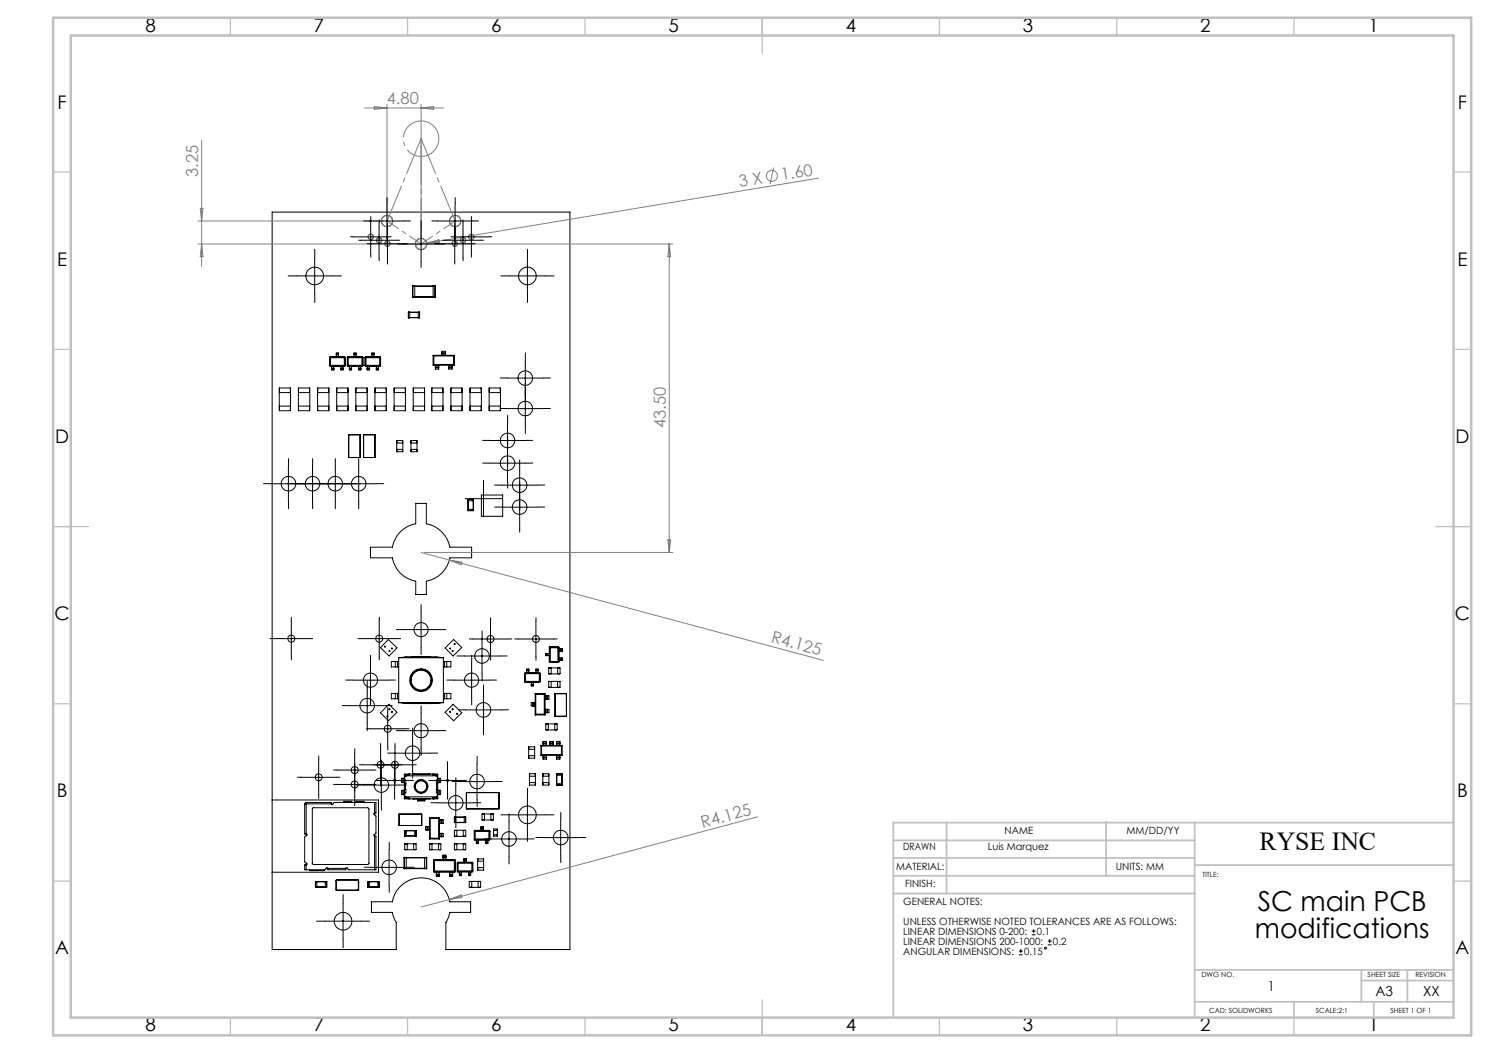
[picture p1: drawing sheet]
<svg xmlns="http://www.w3.org/2000/svg" width="420mm" height="297mm" viewBox="0 0 420 297" stroke-linecap="round" stroke-linejoin="round" font-family="sans-serif">
<g fill="none" stroke="#000" stroke-width=".28">
<path d="M76.8 59.8h84v208h-35v-7.6l.7-1.4 .4-1.5h5.9v-3h-5.9a8.2 8.2 0 0 0-8.1-6.7 8.2 8.2 0 0 0-8.1 6.7h-5.9v3h5.9l1.1 2.9v7.6h-35zM109.1 57.3v10M128.4 57.3v10M83.7 77.8h10.1M88.8 72.8v10M99.6 66.8h10M101.9 67.8h10M104.1 62.3h10.1M104.3 68.8h10M104.6 61.8v10M106.9 62.8v10M109.3 63.7v10.1"/>
<path d="M113.8 68.8h10M118.8 63.8v10M123.3 68.8h9.9M123.4 62.3h10M125.6 67.8h10M128 66.8h9.9M128.3 63.7v10.1M130.6 62.8v10M133 61.8v10M143.8 77.8h10M148.8 72.8v10M94.9 99.7v.2"/>
<path d="M94.9 99.7v-.1h.6v.1M94.9 99.9v.1M94.9 99.7h.6M94.9 99.9h.6M95.5 99.7v.2M95.5 99.9v.1M99.9 99.7v.2M99.9 99.7h.6M99.9 99.9h.6M99.9 99.7v-.1h.6v.1M99.9 99.9v.1M100.5 99.7v.2"/>
<path d="M100.5 99.9v.1M104.9 99.7v.2M104.9 99.7h.6M104.9 99.9h.6M104.9 99.7v-.1h.6v.1M104.9 99.9v.1M105.5 99.7v.2M105.5 99.9v.1M115.2 88.1h.1M115.2 89.6h.1M115.2 88.1v1.5M115.2 88v.1"/>
<path d="M115.2 88h3.1M115.2 89.6h3.1M115.6 88v.1M115.6 89.6h.1M115.6 88.1v1.5M115.6 89.6h2.4M115.6 88.1h2.4M116.4 80.7h.1M116.4 83.7h.1M116.4 83.7l.1 .2M116.4 80.7v3M116.5 80.6l-.1 .1"/>
<path d="M116.5 80.6v.1M116.5 83.7v.2M116.5 83.7h.5M116.5 80.7v3M116.5 80.7h6.2M116.5 83.9h6.3M116.5 80.6h6.3M117 83.7v.2M117 80.6v3.1M117 83.7h5.2M118 89.6h.1M118 88v.1"/>
<path d="M118 88.1v1.5M118.3 89.6h.1M118.3 88.1h.1M118.3 88.1v1.5M118.4 88.1h.1M122.2 83.7v.2M122.2 80.6v3.1M122.2 83.7h.5M122.7 83.7l.1 .2M122.7 80.7v3M122.8 80.6l-.1 .1M122.8 80.6v3.3"/>
<path d="M124.7 99.7v.4M124.7 99.5v.2M124.7 99.7h1M124.7 99.5v-.4h1v.4M124.7 99.5h1M125.7 99.7v.4M125.7 99.5v.2M78.8 109.5v6.2M81.9 110.7h-3.1v-1.3h3.1v6.4h-3.1v-1.3h3.1M81.9 115.7h.1M81.9 109.5h.1M84.2 115.7h.1"/>
<path d="M84.2 109.5h.1M84.2 110.7h3.1v-1.3h-3.1v6.4h3.1v-1.3h-3.1M87.3 109.5v6.2M89.6 114.5h3.1v1.3h-3.1zM89.6 109.4h3.1v1.3h-3.1zM89.6 109.5v6.2M92.7 109.5v6.2M93 103.1l.2 .2M93 100.8v.1M93 100.8v2.3M93 100.9h.2M93 103h.2"/>
<path d="M93 103l.2 .3M93 100.9v2.1M93 103v.1M93.2 100.6l-.2 .2M93.2 103.3l.4 .1M93.2 100.6v.1M93.2 100.7v.2M93.2 100.7l-.2 .2M93.2 103v.3M93.2 103h3.9M93.2 100.9v2.1M93.2 100.9h3.9"/>
<path d="M93.2 103.3h3.9M93.2 100.7h3.9M93.2 103.3h.1M93.6 103.4v.5M93.6 104v.2M93.6 103.4h.6M93.6 104.2v.1l.6-.1M93.6 103.9v.1M93.6 103.9h.6M93.6 104h.6M93.6 104.2h.6M94.2 103.4v.5"/>
<path d="M94.2 104v.2M94.2 103.4h2M94.2 103.9v.1M94.9 100v.5M94.9 100.5l-1.7 .1M94.9 100.5h.6M94.9 100h.6M95 115.7h.1M95 109.5h.1M95 114.5h3.1M95 109.4h3.1v6.4h-3.1zM95 110.7h3.1"/>
<path d="M95.5 100v.5M95.5 100.5l1.7 .1M96.2 103.4v.5M96.2 104v.2M96.2 103.4h.6M96.2 103.9h.6M96.2 104h.6M96.2 104.2h.6M96.2 104.2v.1l.6-.1M96.2 103.9v.1M96.8 103.4v.5M96.8 104v.2"/>
<path d="M96.8 103.9v.1M97.1 103h.2M97.1 100.9h.2M97.1 103v.3M97.1 100.7v.2M97.1 100.7l.2 .2M97.1 100.9v2.1M97.1 103.3h.1M97.2 100.6l.2 .2M97.2 103.3l-.4 .1M97.2 100.6l-.1 .1M97.3 103l-.2 .3"/>
<path d="M97.3 100.9v2.1M97.3 103l.1 .1M97.4 103.1l-.2 .2M97.4 100.8l-.1 .1M97.4 100.8v2.3M98 103.1l.2 .2M98 100.8v.1M98 100.8v2.3M98 100.9h.2M98 103h.2M98 103l.2 .3M98 100.9v2.1"/>
<path d="M98 103v.1M98.1 115.7h.1M98.1 109.5h.1M98.2 100.6l-.2 .2M98.2 103.3l.4 .1M98.2 100.6v.1M98.2 100.7v.2M98.2 100.7l-.2 .2M98.2 103v.3M98.2 103h3.9M98.2 100.9h3.9M98.2 103.3h3.9"/>
<path d="M98.2 100.7h3.9M98.2 100.9v2.1M98.2 103.3h.1M98.6 103.4v.5M98.6 104v.2M98.6 103.4h.6M98.6 103.9h.6M98.6 104h.6M98.6 104.2h.6M98.6 104.2v.1l.6-.1M98.6 103.9v.1M99.2 103.4v.5"/>
<path d="M99.2 104v.2M99.2 103.4h2M99.2 103.9v.1M99.9 100v.5M99.9 100.5h.6M99.9 100h.6M99.9 100.5l-1.7 .1M100.4 114.5h3.1v1.3h-3.1zM100.4 109.4h3.1v1.3h-3.1zM100.4 109.5v6.2M100.5 100v.5M100.5 100.5l1.7 .1"/>
<path d="M101.2 103.4v.5M101.2 104v.2M101.2 103.9v.1M101.2 104.2v.1l.6-.1M101.2 103.4h.6M101.2 103.9h.6M101.2 104h.6M101.2 104.2h.6M101.8 103.4v.5M101.8 104v.2M101.8 103.9v.1M102.1 103v.3"/>
<path d="M102.1 103h.2M102.1 100.9h.2M102.1 100.7v.2M102.1 100.7l.2 .2M102.1 100.9v2.1M102.1 103.3h.1M102.2 100.6l.2 .2M102.2 103.3l-.4 .1M102.2 100.6l-.1 .1M102.3 103l-.2 .3M102.3 100.9v2.1M102.3 103l.1 .1"/>
<path d="M102.4 103.1l-.2 .2M102.4 100.8l-.1 .1M102.4 100.8v2.3M103 103.1l.2 .2M103 100.8v.1M103 100.8v2.3M103 100.9h.2M103 103h.2M103 103l.2 .3M103 100.9v2.1M103 103v.1M103.2 100.6l-.2 .2"/>
<path d="M103.2 103.3l.4 .1M103.2 100.6v.1M103.2 100.7v.2M103.2 100.7l-.2 .2M103.2 103v.3M103.2 103h3.9M103.2 100.9h3.9M103.2 103.3h3.9M103.2 100.7h3.9M103.2 100.9v2.1M103.2 103.3h.1M103.5 109.5v6.2"/>
<path d="M103.6 103.4v.5M103.6 104v.2M103.6 103.9v.1M103.6 104.2v.1l.6-.1M103.6 103.4h.6M103.6 103.9h.6M103.6 104h.6M103.6 104.2h.6M104.2 103.4v.5M104.2 104v.2M104.2 103.4h2M104.2 103.9v.1"/>
<path d="M104.9 100v.5M104.9 100.5h.6M104.9 100h.6M104.9 100.5l-1.7 .1M105.5 100v.5M105.5 100.5l1.7 .1M105.8 115.7h.1M105.8 109.5h.1M105.8 114.5h3.1M105.8 109.4h3.1v6.4h-3.1zM105.8 110.7h3.1M106.2 103.4v.5"/>
<path d="M106.2 104v.2M106.2 103.4h.6M106.2 103.9h.6M106.2 104h.6M106.2 104.2h.6M106.2 104.2v.1l.6-.1M106.2 103.9v.1M106.8 103.4v.5M106.8 104v.2M106.8 103.9v.1M107.1 103h.2M107.1 100.9h.2"/>
<path d="M107.1 103v.3M107.1 100.7v.2M107.1 100.7l.2 .2M107.1 100.9v2.1M107.1 103.3h.1M107.2 100.6l.2 .2M107.2 103.3l-.4 .1M107.2 100.6l-.1 .1M107.3 103l-.2 .3M107.3 103l.1 .1M107.4 103.1l-.2 .2M107.4 100.8v2.3"/>
<path d="M107.4 100.8l-.1 .1M108.9 115.7h.1M108.9 109.5h.1M111.2 114.5h3.1v1.3h-3.1zM111.2 109.4h3.1v1.3h-3.1zM111.2 109.5v6.2M114.3 109.5v6.2M116.6 115.7h.1M116.6 109.5h.1M116.6 114.5h3.1M116.6 109.4h3.1v6.4h-3.1zM116.6 110.7h3.1"/>
<path d="M119.7 115.7h.1M119.7 109.5h.1M121.8 115.7h.1M121.8 109.5h.1M121.8 110.7h3.1v-1.3h-3.1v6.4h3.1v-1.3h-3.1M122.2 103h6M122.2 100.2v2.8M122.2 100.2l.2 .2M122.2 100.2h6M122.4 102.8l-.2 .2M122.4 102.8h5.6M122.4 100.4v2.4"/>
<path d="M122.4 100.4h5.6M122.8 103.1v.4M122.8 103.5v.2M122.8 103.7v.4h1v-.4M122.8 103.5h1M122.8 103.1h1M122.8 103.7h1M122.8 103v.1M123.8 103.1v.4M123.8 103.5v.2M123.8 103v.1M124.7 100.1h1"/>
<path d="M124.7 100.1v.1M124.9 109.5v6.2M125.7 100.1v.1M126.6 103.1v.4M126.6 103.5v.2M126.6 103.5h.9M126.6 103.1h.9M126.6 103.7v.4h.9v-.4M126.6 103v.1M126.6 103.7h.9M127.2 114.5h3.1v1.3h-3.1zM127.2 109.4h3.1v1.3h-3.1z"/>
<path d="M127.2 109.5v6.2M127.5 103.1v.4M127.5 103.5v.2M127.5 103v.1M128 102.8l.2 .2M128 100.4v2.4M128.2 100.2v2.8M128.2 100.2l-.2 .2M130.3 109.5v6.2M132.6 114.5h3.1v1.3h-3.1zM132.6 109.4h3.1v1.3h-3.1zM132.6 109.5v6.2"/>
<path d="M135.7 109.5v6.2M138 115.7h.1M138 109.5h.1M138 110.7h3.1v-1.3h-3.1v6.4h3.1v-1.3h-3.1M141.1 109.5v6.2M143.2 119.2v16.4M143.2 115.2h10M143.2 106.6h10M148.2 101.6v18.6M76.4 136.5h29.8M81.4 131.4v10M88.2 131.4v10"/>
<path d="M94.6 131.4v10M98.4 122.6h3.2v6.4h-3.2zM101.2 131.4v10M102.6 122.6h3.2v6.4h-3.2zM112 124.2h1.6v.8h-1.6zM112 126.7h1.6v.7h-1.6zM112 124.4v2.9M113.6 124.4v2.9M115.9 127.3h.1M115.9 124.4h.1M116 125h1.6v-.8h-1.6v3.2h1.6v-.7h-1.6M117.6 124.4v2.9"/>
<path d="M135.8 139.6h6v6h-6zM136.4 135.6v10M138.2 124.2h10M138.2 130.6h10M141.6 136.8h10M146.6 131.8v16.2M104.5 154.3h6.2a8.1 8.1 0 0 1 6.6-6.6v-5.7h3v5.7a8.2 8.2 0 0 1 6.6 6.6h6.1v3h-6.1a8.2 8.2 0 0 1-6.6 6.6v3.8h-3v-3.8a8.1 8.1 0 0 1-6.6-6.6h-6.2zM131.4 140.6h10M132 140.9h.1M132 141.2h.1M132 144h.1M132 143.6h.1"/>
<path d="M132 140.9v3.1M132 140.9h1.5M132 141.2h1.5M132 144h1.5M132 143.6h1.5M132 141.2v2.4M133.5 141.2v2.4M133.5 140.9h.1M133.5 141.2h.1M133.5 144h.1M133.5 143.6h.1M133.5 140.9v3.1"/>
<path d="M133.6 144h-.1M141.6 143h10M82.2 175.2v9.9M107 175.2v9.9M113.8 177.6h10M118.8 172.6v10M138.4 175.2v10M151.2 175.2v10M77.2 180.1h10M98.6 199h9.9M99.5 191.8h10M102 180.1h10"/>
<path d="M103.6 194v10M104.5 186.8v10M108.4 182.4l.2-.2 .1 .2-.1 .1zM109.5 180.4l2.5 2.3-2.3 2.3-2.4-2.3zM109.7 183.6l.2-.1 .1 .1-.1 .2zM110.4 182.9l.2-.1 .1 .1-.1 .2zM111.5 197.1h.6M111.5 195.6h.6M111.5 188.1h.6M111.5 186.6h.6M111.5 186.6h-1.1v1.5h1.1M111.5 186.6v1.5"/>
<path d="M111.5 195.6v1.5M111.5 195.6h-1.1v1.5h1.1M112.1 188.1h.4M112.1 186.6v1.5M112.1 195.6v1.5M112.1 186.6h.4M112.1 195.6h.4M112.1 197.1h.4M112.5 198.2h12.6M112.5 185.5h12.6M112.5 185.5v12.7M113.3 198.2l1.2 .2h8.6l1.2-.2"/>
<path d="M113.3 185.5l1.2-.3h8.6l1.2 .3M115.8 191.8a3 3 0 0 1 3-3 3 3 0 0 1 3 3.1M115.8 191.8h.2M115.8 191.8a3 3 0 0 0 2.9 3 3 3 0 0 0 3.1-2.9M116 191.8a2.8 2.8 0 0 1 2.8-2.8 2.8 2.8 0 0 1 2.8 2.9M116 191.8a2.8 2.8 0 0 0 2.7 2.8 2.8 2.8 0 0 0 2.9-2.7M116.2 198.2v.1M116.3 185.2v.3M116.3 198.2v.2M116.3 185.4l-.1 .1M121.2 185.4l.2 .1M121.2 185.2v.3"/>
<path d="M121.2 198.2v.2M121.4 198.2v.1M121.6 191.9h.2M125.1 185.5v12.7M125.1 188.1h.3M125.1 186.6h.3M125.1 195.6h.3M125.1 197.1h.3M125.4 186.6h.6M125.4 188.1h.6M125.4 195.6h.6M125.4 197.1h.6"/>
<path d="M125.4 186.6v1.5M125.4 195.6v1.5M125.6 182.8l2.4-2.4 2.2 2.2-2.4 2.4zM126 186.6h1.2v1.5h-1.2M126 195.6h1.2v1.5h-1.2M126 186.6v1.5M126 195.6v1.5M126.8 182.9l.2-.1 .1 .1-.1 .2zM127.5 183.6l.2-.1 .1 .1-.1 .2zM128 191.8h10M128.1 181.6l.1-.1 .2 .1-.2 .2zM131 185h10"/>
<path d="M133 186.8v10M133.4 180.2h10M136 180v10M136.4 195.2v10M146.2 180.2h10M148 192.3l.2 .2M148 190h.1M148 190v2.3M148 190h.2M148 192.2h.2M148 192.2l.2 .2M148 190v2.2"/>
<path d="M148 192.2v.1M148.2 189.8l-.2 .2M148.2 192.5h1.7M148.2 189.8h.1M148.2 189.8v.2M148.2 192.2v.2M148.2 192.2h3.9M148.2 190v2.2M148.2 190h3.9M148.2 192.4h3.9M148.2 189.8h3.9M148.2 192.4v.1"/>
<path d="M148.6 189.2v.5M148.6 188.9v.2M148.6 188.9v-.2h.6v.2M148.6 189.7h.6M148.6 189.2h.6M148.6 189.1h.6M148.6 188.9h.6M148.6 189.1v.1M148.6 189.7l-.4 .1M149.2 189.2v.5M149.2 188.9v.2M149.2 189.1v.1"/>
<path d="M149.2 189.7h2M149.9 192.5v.5M149.9 193.1v.3M149.9 193v.1M149.9 193.4v.1l.6-.1M149.9 192.5h.6M149.9 193h.6M149.9 193.1h.6M149.9 193.4h.6M150.2 199.1h.2M150.2 198.2h.2M150.2 198.2h-.4v.9h.4"/>
<path d="M150.2 198.2v.9M150.4 199.1h.4M150.4 198.2h.4M150.4 198.2v.9M150.5 192.5v.5M150.5 193.1v.3M150.5 193v.1M150.8 198.2v.9M150.8 198.2h.2M150.8 199.1h.2M151 195.6h2.7M151 195.6v6"/>
<path d="M151 195.6l.1 .2M151.1 195.8h2.4M151.1 195.8v5.6M151.2 189.2v.5M151.2 188.9v.2M151.2 189.7h.6M151.2 188.9v-.2h.6v.2M151.2 189.1v.1M151.2 189.2h.6M151.2 189.1h.6M151.2 188.9h.6M151.8 189.2v.5"/>
<path d="M151.8 188.9v.2M151.8 189.1v.1M151.8 189.7l.4 .1M152.1 192.2v.2M152.1 192.2h.2M152.1 190h.2M152.1 189.8v.2M152.1 189.8l.2 .2M152.1 190v2.2M152.1 192.4l.1 .1M152.2 189.8l.2 .2M152.2 192.5h-1.7"/>
<path d="M152.2 189.8h-.1M152.3 192.2l-.2 .2M152.3 190v2.2M152.3 192.2l.1 .1M152.4 192.3l-.2 .2M152.4 190h-.1M152.4 190v2.3M153.5 195.8v5.6M153.7 195.6l-.2 .2M153.7 195.6v6M153.7 196.2h.1M153.7 197.2h.1"/>
<path d="M153.8 197.2h.4M153.8 196.2h.4M153.8 196.2v1M154.1 184.3h.2M154.1 184.9h.2M154.1 184.3v.6M154.1 184.3h-.2v.6h.2M154.2 196.2h.2M154.2 197.2h.2M154.2 196.2v1M154.3 184.3h.1M154.3 184.9h.1"/>
<path d="M154.3 184.3v.6M154.4 184.3h.5M154.4 184.9h.5M154.4 184.3v.6M154.4 196.2h.4v1h-.4M154.4 196.2v1M154.9 184.3v.6M154.9 188.4h3M154.9 190v.1M154.9 192.2h3M154.9 193.8v.1M154.9 184.3h.1"/>
<path d="M154.9 184.9h.1M154.9 186.7l.3 .1M154.9 182.6l.1 .1M154.9 182.6v1.7M154.9 184.9v1.8M155 186.6h.2M155 186.6l.2 .2M155 182.7h.2M155 182.7v3.9M155 186.6l-.1 .1M155.2 182.4l-.3 .2M155.2 182.4v.1"/>
<path d="M155.2 186.8h2.2M155.2 182.4h2.2M155.2 182.5v.2M155.2 186.6v.2M155.2 182.5l-.2 .2M155.2 186.6h2.2M155.2 182.7h2.2M155.2 182.5h2.2M155.2 182.7v3.9M155.2 186.8h.1M155.5 190v-1.6h-.7v1.6h3.2v-1.6h-.7v1.6M155.5 193.8v-1.6h-.7v1.6h3.2v-1.6h-.7v1.6"/>
<path d="M156.6 195.6h3.2v6.4h-3.2zM157.4 182.5l.2 .2M157.4 182.7h.2M157.4 182.5v.2M157.4 186.6v.2M157.4 186.6h.2M157.4 182.7v3.9M157.4 186.8h.1M157.4 182.4l.3 .2M157.4 182.4v.1M157.6 186.6l-.2 .2M157.6 182.7v3.9"/>
<path d="M157.6 186.6l.1 .1M157.6 186.2h.6M157.6 185.6h.6M157.6 183h.6M157.6 183.6h.6M157.7 186.7l-.3 .1M157.7 182.6v4.1M157.7 182.6l-.1 .1M157.9 190v.1M157.9 193.8v.1M158.2 186.2h.1M158.2 185.6h.1"/>
<path d="M158.2 183v.6M158.2 185.6v.6M158.2 183h.1M158.2 183.6h.1M158.3 186.2h.2M158.3 185.6h.2M158.3 183h.2M158.3 183.6h.2M158.3 183v.6M158.3 185.6v.6M158.5 183v.6M158.5 185.6v.6"/>
<path d="M158.5 185.6h.2l-.2 .6M158.5 183h.2l-.2 .6M84.9 219.2h10M89.9 214.2v10M95 217.2h10.1M100 212.2v14.1M102.3 215.7h14.1M104.4 205.6h10M107.3 201l2.4-2.4 2.3 2.3-2.4 2.4zM107.4 210.7v10M107.6 216.4v10M109.1 202l.2-.1 .1 .1-.1 .2z"/>
<path d="M109.4 200.6v10M109.7 200.1l.2-.2 .1 .2-.1 .1zM110.4 200.8l.2-.2 .1 .2-.1 .1zM111.3 215.1v10M111.4 212.4h10M111.4 210.7v10M113.6 219.5v1.2M113.8 206.1h10M114 219.5h.1M114 219.5h-.7v1.2h.7M114.1 218.3h9.4v7h-9.4zM114.1 218.6h1.3"/>
<path d="M114.5 218.8v.2h-.3v1h.3v1h-.4M114.5 218.8h8.6M115.4 218.3v.4l-.9 .1M115.4 218.3h.1M116.4 207.4v10M116.5 218.3h.1M118.8 201.1v10M121.1 218.3h.1M122.2 218.3v.4l.9 .1M122.2 218.3h.1M122.2 218.6h1.3M123.1 218.8v.2h.3l-.3 2h.4"/>
<path d="M123.5 219.5h.1M123.5 219.5h.8v1.2h-.8M123.9 219.5v1.2M125.6 200.9l2.2-2.3 2.4 2.4-2.2 2.3zM126.2 215.1v10M126.8 200.8l.2-.2 .1 .2-.1 .1zM127.5 200.1l.2-.2 .1 .2-.1 .1zM128.8 201.3l.1-.1 .2 .1-.2 .2zM131.4 200.2h10M134.5 215.4v10M149.1 213.7h.1M149.1 210.7h.1"/>
<path d="M149.2 211.3h1.6v-.7h-1.6v3.3h1.6v-.8h-1.6M149.3 218.3h.1M149.4 218.9h1.6v-.7h-1.6v3.2h1.6v-.7h-1.6M150.8 210.7v3M151 201.6h2.7M151 218.3v3M151.1 201.4l-.1 .2M151.1 201.4h2.4M152.6 213h6M152.6 210.3l.2 .1M152.6 210.3h6M152.6 210.3v2.7"/>
<path d="M152.8 212.8l-.2 .2M152.8 212.8h5.6M152.8 210.4h5.6M152.8 210.4v2.4M153.1 218.2h1.7v.7h-1.7zM153.1 218.3v3M153.2 213.1v.4M153.2 213.5v.2M153.2 209.7v.4M153.2 209.5v.2M153.2 210.1h1M153.2 209.7h1"/>
<path d="M153.2 209.5h1M153.2 209.5v-.4h1v.4M153.2 213.1h1M153.2 213.5h1M153.2 213.7h1M153.2 213.7v.4h1v-.4M153.2 210.1v.2M153.2 213v.1M153.5 201.4l.2 .2M153.7 200.1h.1M153.7 201h.1M153.8 201h.4"/>
<path d="M153.8 200.1h.4M153.8 200.1v.9M154.1 205.8h3M154.1 204.2h.1M154.2 213.1v.4M154.2 213.5v.2M154.2 209.7v.4M154.2 209.5v.2M154.2 210.1v.2M154.2 213v.1M154.2 201h.2M154.2 200.1h.2"/>
<path d="M154.2 200.1v.9M154.4 200.1h.4v.9h-.4M154.4 200.1v.9M154.7 204.2v1.6h-.7v-1.6h3.2v1.6h-.7v-1.6M154.8 218.3v3M155.1 209.7v.4M155.1 209.5v.2M155.1 210.1h.9M155.1 209.7h.9M155.1 209.5v-.4h.9v.4M155.1 210.1v.2M155.1 209.5h.9"/>
<path d="M156 209.7v.4M156 209.5v.2M156 210.1v.2M157 218.3h.1M157 218.3v3.1M157 213.1v.4M157 213.5v.2M157 209.7v.4M157 209.5v.2M157 210.1h.9M157 209.7h.9M157 209.5h.9"/>
<path d="M157 209.5v-.4h.9v.4M157 213.1h.9M157 210.1v.2M157 213v.1M157 213.7v.4h.9v-.4M157 213.5h.9M157 213.7h.9M157 218.2v.1M157 218.2h1.5M157 218.3h1.5M157.1 204.2h.1M157.9 213.1v.4"/>
<path d="M157.9 213.5v.2M157.9 209.7v.4M157.9 209.5v.2M157.9 210.1v.2M157.9 213v.1M158.4 212.8l.2 .2M158.4 210.4v2.4M158.5 218.3h.1M158.5 218.2v.1M158.5 218.2l.1 .1M158.5 218.3v3.1M158.6 218.3v.3h-1.6"/>
<path d="M158.6 210.3l-.2 .1M158.6 210.3v2.7M76.8 225.6h30v20.4h-30M85.9 226.7h.5M85.9 226.7v8.5h.5M86.3 226.3l.1 .4M86.3 226.3h7.2v.4M86.4 235.2a.31 .31 0 0 1 .2 .4 .31 .31 0 0 1-.5 .2l-.2 .3 .2 7.2a.4 .4 0 0 1 .4 .1 .4 .4 0 0 1 0 .5h-.1M86.4 226.7h7.1M86.4 226.7v8.5M86.4 226.7h.1M88.1 228l.4-.2 15.4 .1 .2 .2-.1 15.6h-15.8z"/>
<path d="M95 221.3h10.1M97 226.3v-.3h2.2v.3M100.4 226.3v-.3h2.3v.3M102.6 221.4h10M105.7 226.3h-11.4l-.4 .4a.25 .25 0 0 1-.2 .3 .25 .25 0 0 1-.2-.3M105.7 229.3a.33 .33 0 0 0-.2 .5 .33 .33 0 0 0 .4 .1l.1 5.1-.3 .3a.25 .25 0 0 0-.3 .2 .25 .25 0 0 0 .3 .3M105.7 226.3h.3v3h-.3M105.7 235.8h.3v9.5h-.3M105.7 226.3v3M105.7 235.8v9.5M106.3 220.1h10M109.7 239.6v10"/>
<path d="M112.6 229.6h6.4v3.2h-6.4zM113.6 222.9v1.2M114 220.7h.1M114 224.1h.1M114 222.9h.1M114 222.9h-.7v1.2h.7M114.1 225h1.3M114.1 222.7h.4M114.2 234.3h.1M114.2 235.8h.1M114.2 234.3v1.5M114.2 234.2v.1"/>
<path d="M114.2 235.8h3.1M114.2 234.2h3.1M114.3 239.6h3M114.3 238h.1M114.4 221l.1 2.6h-.3v1l.3 .2M114.5 224.8v.1h.9v.4M114.5 224.8h8.6M114.6 235.8h.1M114.6 234.2v.1M114.6 235.8h2.4M114.6 234.3v1.5M114.6 234.3h2.4"/>
<path d="M114.9 238v1.6h-.7v-1.6h3.2v1.6h-.7v-1.6M115.4 225.3h.1M116.5 225.3h.1M116.8 221.8a1.92 1.92 0 0 0 2 1.9 1.92 1.92 0 0 0 1.9-1.9M116.8 221.8a1.92 1.92 0 0 1 2-1.9 1.92 1.92 0 0 1 1.9 1.9M116.8 221.8h.2M117 221.8a1.8 1.8 0 0 1 1.8-1.8 1.8 1.8 0 0 1 1.8 1.8M117 221.8h.2M117 221.8a1.8 1.8 0 0 0 1.8 1.8 1.8 1.8 0 0 0 1.8-1.8M117 234.2v.1M117 235.8h.1M117 234.3v1.5"/>
<path d="M117.2 221.8a1.61 1.61 0 0 1 1.6-1.6 1.61 1.61 0 0 1 1.6 1.6M117.2 221.8a1.61 1.61 0 0 0 1.6 1.6 1.61 1.61 0 0 0 1.6-1.6M117.3 238h.1M117.3 234.2v.1M117.3 235.8h.1M117.3 234.3v1.5M117.4 234.3h.1M117.8 225.3h.1M117.8 225.6h.1M117.8 225.7v.2h2v-.2M117.8 225.6h2M117.8 225.3v.4"/>
<path d="M117.8 225.7h2M119.8 225.3h.1M119.8 225.6h.1M119.8 225.3v.4M120.4 221.8h.2M120.4 234.1h.2M120.4 233.1h.2M120.4 233.1h-.3v1h.3M120.4 233.1v1M120.6 221.8h.1M120.6 234.1h.4M120.6 233.1h.4"/>
<path d="M120.6 233.1v1M121 233.1v1M121 234.1h.1M121 233.1h.1M121.1 225.3h.1M121.1 230.6h2.8M121.1 230.6l.3 .2M121.1 230.6v6M121.1 236.6h2.8M121.2 220.1h10M121.2 238h.1M121.2 239.6h3.1"/>
<path d="M121.4 236.4h2.4M121.4 230.8v5.6M121.4 230.8h2.4M121.4 236.4l-.3 .2M121.8 238v1.6h-.6v-1.6h3.2v1.6h-.7v-1.6M122.2 225.3h.1M122.2 225h1.3M123.1 224.8v.1h-.9v.4M123.1 222.7h.4M123.2 221l-.1 2.6h.3v1l-.3 .2M123.5 222.9h.1M123.5 224.1h.1"/>
<path d="M123.5 220.7h.1M123.5 222.9h.8v1.2h-.8M123.6 226.4h10M123.8 230.8v5.6M123.8 236.4l.1 .2M123.9 222.9v1.2M123.9 230.6v6M123.9 230.6l-.1 .2M123.9 231.2h.1M123.9 232.2h.1M123.9 235.1h.1M123.9 236h.1"/>
<path d="M124 231.2h.4M124 232.2h.4M124 235.1h.4M124 236h.4M124 231.2v1M124 235.1v.9M124.3 238h.1M124.4 231.2h.2M124.4 232.2h.2M124.4 235.1h.2M124.4 236h.2M124.4 231.2v1"/>
<path d="M124.4 235.1v.9M124.6 231.2h.4v1h-.4M124.6 231.2v1M124.6 235.1v.9M124.6 235.1h.4v.9h-.4M128.2 230.5h.1M128.2 232h.1M128.2 234.2h.7v1.6h-.7zM128.2 230.5v1.5M128.2 230.4v.1M128.2 232h3.1M128.2 230.5h3.1"/>
<path d="M128.2 230.4h3.1M128.3 234.2h3M128.3 235.8h3M128.3 238h.1M128.3 239.6h3M128.6 232h.1M128.6 230.4v.1M128.6 231.9h2.4M128.6 221.4v10.6M128.9 238v1.6h-.7v-1.6h3.2v1.6h-.7v-1.6M129.6 220.4h10M130.7 234.2h.7v1.6h-.7z"/>
<path d="M131 232h.1M131 230.4v1.6M131.3 238h.1M131.3 232h.1M131.3 230.5h.1M131.3 230.4v.1M131.3 230.4l.1 .1M131.3 230.5v1.5M131.4 232h-.1M131.4 230.5v1.5M131.6 223.6h9.2v4.5h-9.2zM133.8 236.7l.1 .2"/>
<path d="M133.8 234.4v.1M133.8 234.4v2.3M133.8 234.5h.2M133.8 236.6h.2M133.8 236.6l.2 .3M133.8 234.5v2.1M133.8 236.6v.1M133.9 234.2l-.1 .2M133.9 234.2h1.8M133.9 236.9h4.1M133.9 234.2l.1 .1M134 234.3v.2"/>
<path d="M134 234.3l-.2 .2M134 236.6v.3M134 236.6h3.9M134 234.3h3.9M134 234.5v2.1M134 234.5h3.9M134 236.9h3.9M134 236.9h-.1M134.4 236.9v.6M134.4 237.6v.2M134.4 237.5v.1M134.4 237.8v.1l.6-.1"/>
<path d="M134.4 237.5h.6M134.4 237.6h.6M134.4 237.8h.6M135 236.9v.6M135 237.6v.2M135 237.5v.1M135.7 233.6v.5M135.7 233.3v.2M135.7 234.1h.6M135.7 233.3v-.2h.6v.2M135.7 233.5v.1M135.7 234.1v.1"/>
<path d="M135.7 233.6h.6M135.7 233.5h.6M135.7 233.3h.6M136.1 231.2h3M136.1 229.6h.1M136.3 233.6v.5M136.3 233.3v.2M136.3 234.2h1.7M136.3 233.5v.1M136.3 234.1v.1M136.7 229.6v1.6h-.7v-1.6h3.2v1.6h-.7v-1.6M137 236.9v.6"/>
<path d="M137 237.6v.2M137 237.5h.6M137 237.6h.6M137 237.8h.6M137 237.8v.1l.6-.1M137 237.5v.1M137.6 236.9v.6M137.6 237.6v.2M137.6 237.5v.1M137.9 236.6h.2M137.9 234.5h.2M137.9 236.6v.3"/>
<path d="M137.9 234.3v.2M137.9 234.3l.2 .2M137.9 234.5v2.1M137.9 236.9h.1M138 234.2l.2 .2M138 234.2l-.1 .1M138.1 236.6l-.2 .3M138.1 234.5v2.1M138.1 236.6l.1 .1M138.2 236.7l-.2 .2M138.2 234.4l-.1 .1M138.2 234.4v2.3"/>
<path d="M138.6 236.6h10M139.1 229.6h.1M139.2 235.4h1.1v.4h-1.1zM139.2 233.8h1.1v.4h-1.1zM139.2 233.9v1.8M140.3 233.9v1.8M143.6 231.6v10M143.8 229.8h10M148.8 224.8v10M149.3 221.3h.1M153.1 220.7h1.7v.7h-1.7zM153.2 236.3h10"/>
<path d="M157 221.4h.1M157 221h1.6v.4M157 221.4h1.5M158.2 231.2v10M158.5 221.4h.1M158.6 221.4h-.1M86.4 243.9h-.5v1.4h.5M86.4 245.3h5.1M86.4 243.9v1.4M87.3 245.3v.3h4.2v-.3M89 250.2h.1M89 248.6h.1"/>
<path d="M89 248.7v1.5M89 248.6v.1M89 248.6h3.1M89 250.2h3.1M89.4 248.6v.1M89.4 250.2h.1M89.4 248.7v1.5M89.4 250.2h2.4M89.4 248.7h2.4M91.8 250.2h.1M91.8 248.6v.1M91.8 248.7v1.5"/>
<path d="M91.8 259.8h10M92.1 250.2h.1M92.1 248.7h.1M92.1 248.6v.1M92.1 248.6l.1 .1M92.1 248.7v1.5M92.2 250.2h-.1M92.2 248.7v1.5M92.5 244.9a.35 .35 0 0 0-.5-.1 .35 .35 0 0 0-.2 .4l-.3 .1M92.5 244.9v.4h5v-.4M92.5 244.9h5M94.8 248.3l6.2-.2 .2 .2v2.7l-6.3 .1-.1-.1z"/>
<path d="M94.9 248.2h6.1l.1 2.8h-6.2zM96.8 254.8v10M97.5 244.9a.35 .35 0 0 1 .5-.1 .35 .35 0 0 1 .2 .4l7.5 .1M103.8 248.7h.1M103.8 250.2h.1M103.8 248.7v1.5M103.8 248.6v.1M103.8 248.6h3.1M103.8 250.2h3.1M104.2 250.2h.1M104.2 248.6v.1M104.2 248.7v1.5"/>
<path d="M104.2 250.2h2.4M104.2 248.7h2.4M104.8 244.6h10M106.6 250.2h.1M106.6 248.6v.1M106.6 248.7v1.5M106.9 250.2h.1M106.9 248.7h.1M106.9 248.6v.1M106.9 248.6l.1 .1M106.9 248.7v1.5M107 250.2h-.1"/>
<path d="M107 248.7v1.5M114 244.9h.1M114 244.9l.1 .1M114 241.9h.1M114 241.9v3M114.1 244.9v.1M114.1 241.8h.5v3.2h-.5M114.1 241.8l-.1 .1M114.1 241.8v.1M114.1 241.9v3M114.1 244.9h6.2M114.1 241.9h6.2"/>
<path d="M114.6 245h5.2M114.6 241.9h5.2M120.3 244.9l.1 .1M120.3 241.9v3M120.4 241.8h-.6v3.2h.6M120.4 241.8l-.1 .1M120.4 241.8v3.2M122.3 245.7l.1 .3M122.3 242.7h.1M122.3 242.7v3M122.3 242.7h.3M122.3 245.7h.3"/>
<path d="M122.3 245.7l.3 .2M122.3 245.7h.1M122.4 242.5l-.1 .2M122.4 242.5h.2M122.4 246h.7M122.4 242.5h2.6M122.6 242.5v.2M122.6 242.5l-.3 .2M122.6 245.7v.2M122.6 242.7v3M122.6 242.7h5.6M122.6 242.5h5.6"/>
<path d="M122.6 245.7h5.6M122.6 245.9h5.6M122.6 245.9l-.2 .1M123.1 246.1v.5M123.1 246.8v.2M123.1 245.9v.2M123.1 246.6v.2M123.1 247v.2h.8v-.2M123.1 246.6h.8M123.1 246.1h.8M123.1 246.8h.8M123.1 247h.8"/>
<path d="M123.9 246.1v.5M123.9 246.8v.2M123.9 245.9v.2M123.9 246.6v.2M123.9 246h3M125 241.8v.5M125 241.4v.2M125 241.4v-.2h.8v.2M125 241.6v.2M125 242.3v.2M125 242.3h.8M125 241.8h.8"/>
<path d="M125 241.6h.8M125 241.4h.8M125.8 241.8v.5M125.8 241.4v.2M125.8 241.6v.2M125.8 242.3v.2M125.8 242.5h2.5M126.9 246.1v.5M126.9 246.8v.2M126.9 246.6h.8M126.9 246.1h.8M126.9 246.8h.8"/>
<path d="M126.9 247h.8M126.9 247v.2h.8v-.2M126.9 245.9v.2M126.9 246.6v.2M127.7 246.1v.5M127.7 246.8v.2M127.7 245.9v.2M127.7 246.6v.2M127.7 246h.6M128.2 245.7h.2M128.2 242.7h.2M128.2 245.7v.2"/>
<path d="M128.2 242.5v.2M128.2 242.5l.2 .2M128.2 242.7v3M128.2 245.9l.1 .1M128.3 242.5l.2 .2M128.3 242.5h-.1M128.4 245.7l-.2 .2M128.4 242.7v3M128.4 245.7h.1M128.5 245.7l-.2 .3M128.5 242.7h-.1M128.5 242.7v3"/>
<path d="M129 245.7l.2 .2M129 243.4v.1M129 243.4v2.3M129 243.5h.2M129 245.6h.2M129 245.6l.2 .2M129 243.5v2.1M129 245.6v.1M129.2 243.2l-.2 .2M129.2 245.9l.4 .1M129.2 243.2v.1M129.2 243.3v.2"/>
<path d="M129.2 243.3l-.2 .2M129.2 245.6v.2M129.2 243.5v2.1M129.2 243.5h3.9M129.2 243.3h3.9M129.2 245.6h3.9M129.2 245.8h3.9M129.2 245.8v.1M129.6 246v.5M129.6 246.6v.2M129.6 246.6h.6M129.6 246.8v.2h.6v-.2"/>
<path d="M129.6 246h.6M129.6 246.5h.6M129.6 246.5v.1M129.6 246.8h.6M130.2 246v.5M130.2 246.6v.2M130.2 246h2M130.2 246.5v.1M130.9 242.7v.5M130.9 242.3v.2M130.9 242.3h.6M130.9 242.5h.6"/>
<path d="M130.9 242.3v-.1l.6 .1M130.9 242.5v.2M130.9 243.2h-1.7M130.9 243.2h.6M130.9 242.7h.6M131.5 242.7v.5M131.5 242.3v.2M131.5 242.5v.2M131.5 243.2h1.7M132.2 246v.5M132.2 246.6v.2M132.2 246.8v.2h.6v-.2"/>
<path d="M132.2 246.6h.6M132.2 246h.6M132.2 246.5h.6M132.2 246.8h.6M132.2 246.5v.1M132.5 248.6h3M132.5 250.3h.1M132.8 246v.5M132.8 246.6v.2M132.8 246.5v.1M133.1 250.3v-1.7h-.7v1.7h3.2v-1.7h-.7v1.7M133.1 245.6v.2"/>
<path d="M133.1 245.6h.2M133.1 243.5h.2M133.1 243.3v.2M133.1 243.3l.2 .2M133.1 243.5v2.1M133.1 245.8l.1 .1M133.2 243.2l.1 .2M133.2 245.9l-.4 .1M133.2 243.2l-.1 .1M133.3 245.6l-.2 .2M133.3 245.6v.1M133.3 245.7l-.1 .2"/>
<path d="M133.3 243.4v2.3M133.3 243.4v.1M134.7 245.3h.1M134.7 242.3h.1M134.8 242.9h1.6v-.7h-1.6v3.2h1.6v-.7h-1.6M135.5 250.3h.1M136.4 242.3v3M287.4 269.3h1.1M287.4 268.2h1.1M287.9 267.7v1.1M291 263.7h1.1M291 262.6h1.1"/>
<path d="M291.6 262.1v1M295.6 266.5h1M295.6 265.4h1M296.1 264.9v1.1"/>
<circle cx="88.8" cy="77.8" r="2.5"/>
<circle cx="104.6" cy="66.8" r=".75"/>
<circle cx="106.9" cy="67.8" r=".75"/>
<circle cx="109.2" cy="62.3" r="1.6"/>
<circle cx="109.3" cy="68.7" r=".75"/>
<circle cx="118.8" cy="68.8" r="1.6"/>
<circle cx="128.3" cy="68.7" r=".74"/>
<circle cx="128.4" cy="62.3" r="1.6"/>
<circle cx="130.6" cy="67.8" r=".75"/>
<circle cx="133" cy="66.8" r=".74"/>
<circle cx="148.8" cy="77.8" r="2.5"/>
<circle cx="148.2" cy="106.6" r="2.05"/>
<circle cx="148.2" cy="115.2" r="2.06"/>
<circle cx="81.4" cy="136.4" r="2.07"/>
<circle cx="88.2" cy="136.4" r="2.06"/>
<circle cx="94.6" cy="136.4" r="2.07"/>
<circle cx="101.2" cy="136.4" r="2.07"/>
<circle cx="143.2" cy="124.2" r="2.06"/>
<circle cx="143.2" cy="130.6" r="2.06"/>
<circle cx="146.6" cy="136.8" r="2.06"/>
<circle cx="136.4" cy="140.6" r=".16"/>
<circle cx="146.6" cy="143" r="2.07"/>
<circle cx="118.8" cy="177.6" r="2"/>
<circle cx="82.2" cy="180.1" r=".99"/>
<circle cx="103.6" cy="199" r="2.06"/>
<circle cx="104.5" cy="191.8" r="2.01"/>
<circle cx="107" cy="180.1" r=".99"/>
<circle cx="118.8" cy="191.8" r="3.2"/>
<circle cx="133" cy="191.8" r="2.01"/>
<circle cx="136" cy="185" r="2.05"/>
<circle cx="138.4" cy="180.2" r=".99"/>
<circle cx="151.2" cy="180.2" r=".99"/>
<circle cx="89.9" cy="219.2" r=".98"/>
<circle cx="100.1" cy="217.2" r=".99"/>
<circle cx="107.3" cy="215.7" r=".99"/>
<circle cx="109.4" cy="205.6" r=".99"/>
<circle cx="111.4" cy="215.7" r=".99"/>
<circle cx="116.4" cy="212.4" r="2.06"/>
<circle cx="118.8" cy="206.1" r="2"/>
<circle cx="136.4" cy="200.2" r="2.06"/>
<circle cx="100.1" cy="221.3" r=".99"/>
<circle cx="107.6" cy="221.4" r="2.05"/>
<circle cx="111.3" cy="220.1" r=".31"/>
<circle cx="126.2" cy="220.1" r=".29"/>
<circle cx="128.6" cy="226.4" r="2.06"/>
<circle cx="134.6" cy="220.4" r="2.07"/>
<circle cx="143.6" cy="236.6" r="2.06"/>
<circle cx="148.8" cy="229.8" r="2.5"/>
<circle cx="158.2" cy="236.2" r="2.07"/>
<circle cx="96.8" cy="259.8" r="2.5"/>
<circle cx="109.8" cy="244.6" r="2.07"/>
<circle cx="294.9" cy="267.4" r=".26"/>
</g>
<g fill="none" stroke="#808080" stroke-width=".28">
<path d="M56.9 39.5v35.7M102.8 30.4h22.3M105.6 30.1l3.5 .3-3.5 .4zM109.1 29.5v31.8M118.8 29.5v38.3M118.8 30.4l3.5-.3v.7zM56.5 58.8h.8l-.4 3.5zM218.2 47.3l-1 4.6M230.9 50.2l-110.6 18.4M55.8 68.8h62M55.8 62.3h52.4M56.9 68.8l.4 3.6h-.8z"/>
<path d="M119.8 68.8h70M120.3 68.6l-3.1 .5M120.3 68.6l3.5-1 .1 .8zM188.8 68.8v87M188.8 68.8l.4 3.6h-.8zM118.8 155.8l8 2.2M119.8 155.8h70M126.8 158l105.5 28.3M126.8 158l3.5 .5-.2 .8zM188.4 152.3h.8l-.4 3.5zM213.7 230.4l-86.9 23.3M126.8 253.7l-8 2.1"/>
<path d="M126.8 253.7l3.3-1.3 .2 .7z"/>
<circle cx="217.7" cy="49.6" r="1.55"/>
<circle cx="104.6" cy="66.8" r=".74"/>
<circle cx="106.9" cy="67.8" r=".75"/>
<circle cx="109.2" cy="62.3" r="1.61"/>
<circle cx="109.3" cy="68.7" r=".74"/>
<circle cx="118.8" cy="68.8" r="1.6"/>
<circle cx="128.3" cy="68.7" r=".74"/>
<circle cx="128.4" cy="62.3" r="1.6"/>
<circle cx="130.6" cy="67.8" r=".76"/>
<circle cx="133" cy="66.8" r=".74"/>
</g>
<path d="M123.6 37.7a5 5 0 0 0-8.4-2.1 5 5 0 0 0 2.3 8.3 5 5 0 0 0 6.1-5.9v-.3" fill="none" stroke="#808080" stroke-width=".28" stroke-dasharray="15.2 1.3 1.3 1.3" stroke-dashoffset="1.4" stroke-linecap="butt"/>
<g fill="none" stroke="#c0c0c0" stroke-width=".35">
<path d="M65 5v5M115 5v5M165 5v5M215 5v10M265 5v5M315 5v5M365 5v5M15 48.5h5M410 48.5h5M15 98.5h5M410 98.5h5M15 148.5h10"/>
<path d="M405 148.5h10M15 198.5h5M410 198.5h5M15 248.5h5M410 248.5h5M65 287v5M115 287v5M165 287v5M215 282v10M265 287v5M315 287v5M365 287v5"/>
</g>
<g fill="none" stroke="#c0c0c0" stroke-width=".5">
<path d="M252 237h85M267 232v20M312 231.8v15.2M337 232v54.8M410 232h-158v55M252 252h85M252 247h85M252 242h85M337 244h73M337 273.6h73M384 273.6v9M384 276.6h26"/>
<path d="M397 273.6v9M337 282.6h73M365 282.6v4.4M387.5 282.8v4.2"/>
</g>
<path d="M15 5h400v287h-400zM20 10h390v277h-390z" fill="none" stroke="#c0c0c0" stroke-width=".7"/>
<path d="M118.8 39.1l9.6 23.2M109.2 62.3l9.6-23.2" fill="none" stroke="#808080" stroke-width=".28" stroke-dasharray="15.2 1.3 1.3 1.3" stroke-dashoffset="4.6"/>
<path d="M109.2 62.3l9.6 6.5M118.8 68.8l9.6-6.5" fill="none" stroke="#808080" stroke-width=".28" stroke-dasharray="15.2 1.3 1.3 1.3" stroke-dashoffset="11.3"/>
<path d="M118.8 39.1v29.7" fill="none" stroke="#808080" stroke-width=".28" stroke-dasharray="15.2 1.3 1.3 1.3" stroke-dashoffset="2.3"/>
<g fill="none" stroke="#000" stroke-width=".28" stroke-dasharray="15.2 1.3 1.3 1.3">
<path d="M109.2 57.3v-1.6M128.4 57.3v-1.6M83.8 77.8h-2.5M88.8 72.8v-2.5M93.8 77.8h2.5M99.6 66.8h-.8M101.9 67.8h-.7M104.2 62.3h-1.6M104.3 68.7h-.8M104.6 61.8v-.8M104.6 71.8v.7M106.9 62.8v-.8"/>
<path d="M106.9 72.8v.7M109.2 67.3v1.6M109.3 63.7v-.7M109.3 73.7v.8M109.6 66.8h.7M111.9 67.8h.8M113.8 68.8h-1.6M114.2 62.3h1.6M114.3 68.7h.7M118.8 63.8v-1.6M118.8 73.8v1.6M123.3 68.7h-.8"/>
<path d="M123.4 62.3h-1.6M123.8 68.8h1.6M125.6 67.8h-.7M128 66.8h-.8M128.3 63.7v-.7M128.3 73.7v.8M128.4 67.3v1.6M130.6 62.8v-.8M130.6 72.8v.7M133 61.8v-.8M133 71.8v.7M133.3 68.7h.7"/>
<path d="M133.4 62.3h1.6M135.6 67.8h.8M138 66.8h.7M143.8 77.8h-2.5M148.8 72.8v-2.5M153.8 77.8h2.5M88.8 82.8v2.5M148.8 82.8v2.5M143.2 119.2v-2M143.2 115.2h-2.1M143.2 106.6h-2.1M148.2 110.2v-2"/>
<path d="M148.2 101.6v-2M148.2 111.6v2.1M153.2 115.2h2M153.2 106.6h2M76.4 136.4h-2.1M81.4 131.4v-2M83.2 136.4h-2.1M86.4 136.4h2M88.2 131.4v-2M89.6 136.4h-2.1M93.2 136.4h2M94.6 131.4v-2"/>
<path d="M96.2 136.4h-2.1M99.6 136.4h2M101.2 131.4v-2M106.2 136.4h2M136.4 135.6v-.1M138.2 124.2h-2.1M138.2 130.6h-2.1M141.6 136.8h-2.1M143.2 129.2v2.1M143.2 125.6v-2M143.2 135.6v2.1M146.6 131.8v-2"/>
<path d="M146.6 138v-2M148.2 124.2h2M148.2 120.2v2.1M148.2 130.6h2M151.6 136.8h2M81.4 141.4v2.1M88.2 141.4v2.1M94.6 141.4v2.1M101.2 141.4v2.1M131.4 140.6h-.2M136.4 145.6v.2M141.4 140.6h.1"/>
<path d="M141.6 143h-2.1M146.6 141.8v2.1M146.6 148v2.1M151.6 143h2M82.2 175.1v-1M107 175.1v-1M113.8 177.6h-2M118.8 172.6v-2M123.8 177.6h2M138.4 175.2v-1M151.2 175.2v-1M77.2 180.1h-1"/>
<path d="M82.2 185.1v1M87.2 180.1h1M98.6 199h-2.1M99.5 191.8h-2M102 180.1h-1M103.6 194v-2M104.5 186.8v-2M104.5 196.8v2M107 185.1v1M108.6 199h2M109.5 191.8h2M112 180.1h1"/>
<path d="M118.8 182.6v2M128 191.8h-2M131 185h-2.1M133 186.8v-2M133 196.8v2M133.4 180.2h-1M136 180v-2M136 190v2.1M136.4 195.2v-2M138 191.8h2M138.4 185.2v1M141 185h2"/>
<path d="M143.4 180.2h1M146.2 180.2h-1M151.2 185.2v1M156.2 180.2h1M84.9 219.2h-1M89.9 214.2v-1M94.9 219.2h1M95.1 217.2h-1M100.1 212.2v-1M100.1 216.2v-.9M102.4 215.7h-1M103.6 204v2.1"/>
<path d="M104.4 205.5h-1M105.1 217.2h1M106.4 215.7h-1M107.4 210.7v-1M107.6 216.4v-2M109.4 200.5v-1M109.4 210.5v1M111.3 215.1v-.3M111.4 212.4h-2.1M111.4 210.7v-1M112.4 215.7h.9M113.8 206.1h-2"/>
<path d="M114.4 205.5h1M116.4 207.4v-2M116.4 217.4v2.1M116.4 215.7h1M118.8 201.1v-2M118.8 211.1v2M121.4 212.4h2M123.8 206.1h2M126.2 215.1v-.3M131.4 200.2h-2.1M134.6 215.4v-2M136.4 205.2v2.1"/>
<path d="M141.4 200.2h2M89.9 224.2v1M95.1 221.2h-1M100.1 222.2v1M100.1 226.2v1M102.6 221.4h-2.1M105.1 221.2h1M106.3 220.1h-.3M107.4 220.7v1M107.6 226.4v2.1M109.8 239.6v-2M111.3 225.1v.3"/>
<path d="M111.4 220.7v1M112.6 221.4h2M116.3 220.1h.3M121.2 220.1h-.3M123.6 226.4h-2.1M126.2 225.1v.3M128.6 221.4v-2M128.6 231.4v2.1M129.6 220.4h-2.1M131.2 220.1h.4M133.6 226.4h2M134.6 225.4v2.1"/>
<path d="M138.6 236.6h-2.1M139.6 220.4h2M143.6 231.6v-2M143.8 229.8h-2.5M148.6 236.6h2M148.8 224.8v-2.5M148.8 234.8v2.5M153.2 236.2h-2.1M153.8 229.8h2.5M158.2 231.2v-2M163.2 236.2h2M91.8 259.8h-2.5"/>
<path d="M96.8 254.8v-2.5M101.8 259.8h2.5M104.8 244.6h-2.1M109.8 249.6v2.1M114.8 244.6h2M143.6 241.6v2.1M158.2 241.2v2.1M96.8 264.8v2.5"/>
</g>
<g font-size="7.8">
<text x="354.8" y="256.9">SC main PCB</text>
<text x="354" y="264.6">modifications</text>
</g>
<text font-size="7.3" x="355.3" y="239.7">RYSE INC</text>
<g font-size="5.3">
<text x="41" y="8.9">8</text>
<text x="88.5" y="8.9">7</text>
<text x="138.5" y="8.9">6</text>
<text x="188.5" y="8.9">5</text>
<text x="238.5" y="8.9">4</text>
<text x="288.5" y="8.9">3</text>
<text x="338.5" y="8.9">2</text>
<text x="386" y="8.9">1</text>
<text x="16.2" y="30.7">F</text>
<text x="411.2" y="30.7">F</text>
<text x="16.1" y="74.9">E</text>
<text x="411.1" y="74.9">E</text>
<text x="15.5" y="124.9">D</text>
<text x="410.5" y="124.9">D</text>
<text x="15.4" y="174.9">C</text>
<text x="410.4" y="174.9">C</text>
<text x="16" y="224.9">B</text>
<text x="411" y="224.9">B</text>
<text x="15.5" y="269.2">A</text>
<text x="410.5" y="269.2">A</text>
<text x="41" y="290.9">8</text>
<text x="88.5" y="290.9">7</text>
<text x="138.5" y="290.9">6</text>
<text x="188.5" y="290.9">5</text>
<text x="238.5" y="290.9">4</text>
<text x="288.5" y="290.9">3</text>
<text x="338.5" y="290.9">2</text>
<text x="386" y="290.9">1</text>
</g>
<g font-size="4.7" fill="#808080">
<text x="109.1" y="29.4">4.80</text>
<text x="55.9" y="49.9" transform="rotate(-90 55.9 49.9)">3.25</text>
<text x="208.7" y="52.8" transform="rotate(-9 208.7 52.8)">3 X</text>
<text x="220.5" y="50.8" transform="rotate(-9 220.5 50.8)">1.60</text>
<text x="187.8" y="120.7" transform="rotate(-90 187.8 120.7)">43.50</text>
<text x="217.3" y="181.2" transform="rotate(15 217.3 181.2)">R4.125</text>
<text x="198.2" y="233.5" transform="rotate(-15 198.2 233.5)">R4.125</text>
</g>
<g font-size="3.9">
<text x="357.6" y="279.6">1</text>
<text x="388" y="280.8">A3</text>
<text x="401.4" y="280.9">XX</text>
</g>
<g font-size="2.8">
<text x="254.8" y="239.8">DRAWN</text>
<text x="278.6" y="239.8">Luis Marquez</text>
<text x="283.3" y="235.2">NAME</text>
<text x="317.8" y="235.2">MM/DD/YY</text>
<text x="252.8" y="245.3">MATERIAL:</text>
<text x="314.7" y="245.4">UNITS: MM</text>
<text x="255.4" y="250.2">FINISH:</text>
<text x="254.8" y="255.2">GENERAL NOTES:</text>
<text x="254.8" y="260.8">UNLESS OTHERWISE NOTED TOLERANCES ARE AS FOLLOWS:</text>
<text x="254.8" y="263.6">LINEAR DIMENSIONS 0-200:</text>
<text x="292.5" y="263.6">0.1</text>
<text x="254.8" y="269.3">ANGULAR DIMENSIONS:</text>
<text x="254.8" y="266.5">LINEAR DIMENSIONS 200-1000:</text>
<text x="288.9" y="269.3">0.15</text>
<text x="297" y="266.5">0.2</text>
</g>
<g font-size="2">
<text x="339.2" y="247.5">TITLE:</text>
<text x="338.9" y="275.5">DWG NO.</text>
<text x="385.8" y="275.5">SHEET SIZE</text>
<text x="399.3" y="275.5">REVISION</text>
<text x="341" y="285.6">CAD: SOLIDWORKS</text>
<text x="371.1" y="285.6">SCALE:2:1</text>
<text x="392.2" y="285.6">SHEET 1 OF 1</text>
</g>
</svg>
